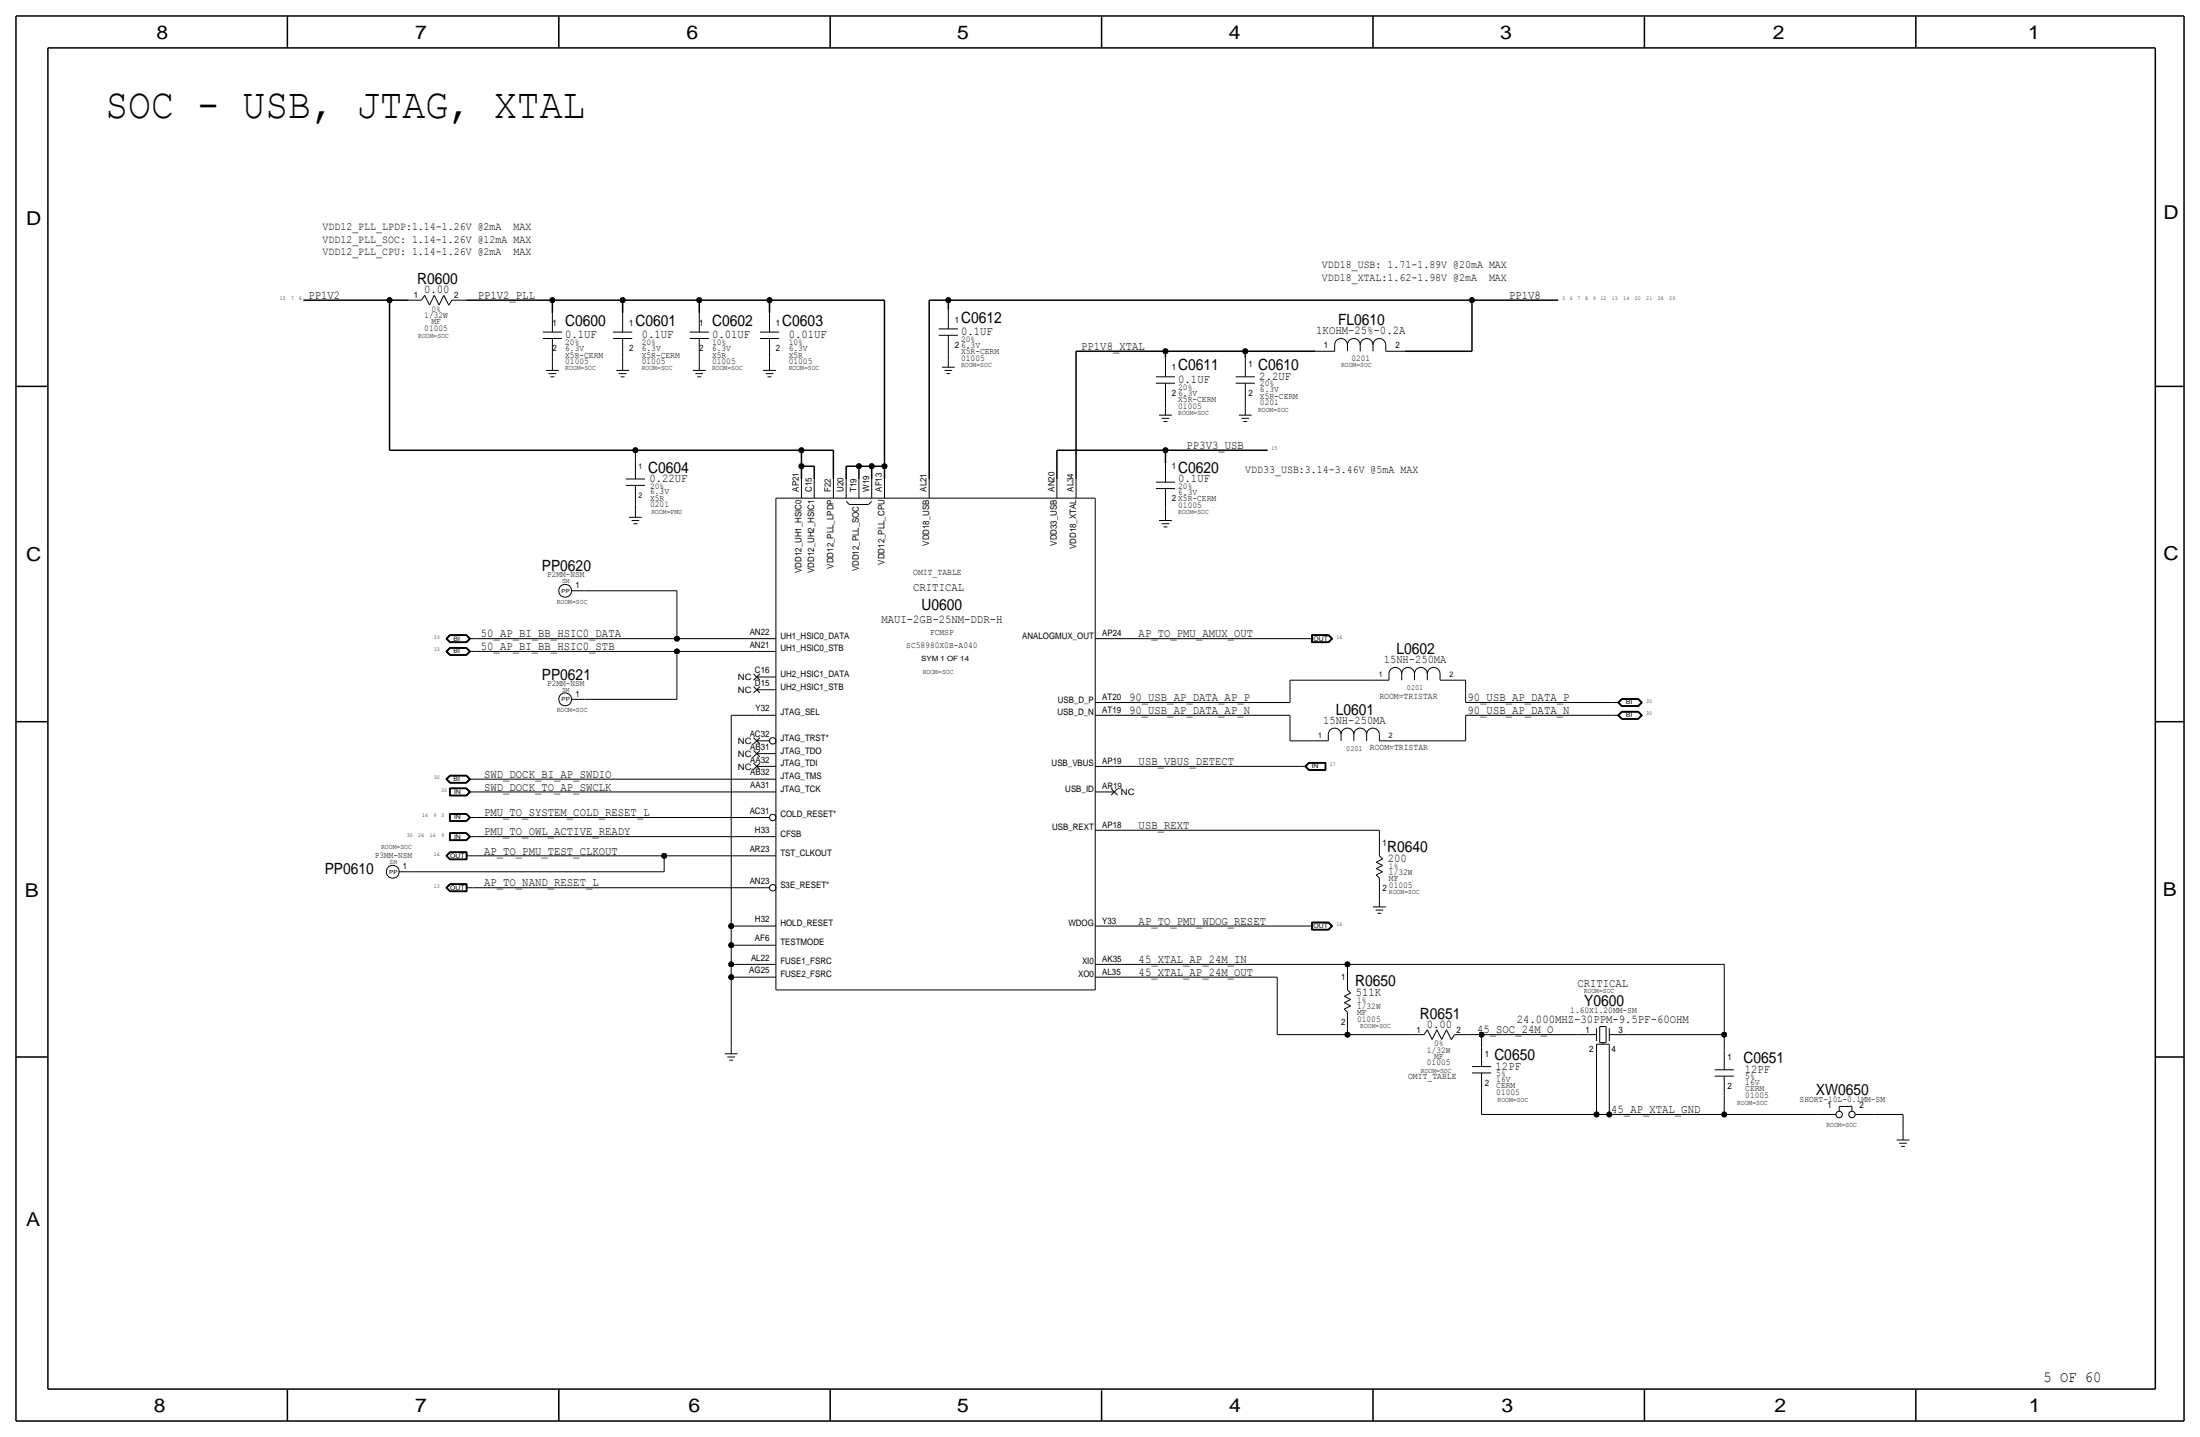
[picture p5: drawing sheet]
<svg xmlns="http://www.w3.org/2000/svg" width="875mm" height="572mm" viewBox="0 0 875 572" stroke-linecap="round" stroke-linejoin="round" font-family="sans-serif">
<g fill="none" stroke="#000" stroke-width=".4">
<path d="M162.6 119.4h5zM168.9 117.5l1.9 3.8zM168.9 117.4l-1.3 2zM172.7 117.4l-1.9 3.9zM172.7 117.5l2 3.8zM176.5 117.4l-1.8 3.9zM176.5 117.5l2 3.8zM179.7 119.4h5.7zM179.7 119.4l-1.2 2zM215.9 134.6h7.6zM215.9 132.1h7.6zM219.7 124.5v7.6z"/>
<path d="M219.7 134.6v7.6zM243.8 134.6h7.7zM243.8 132.1h7.7zM247.6 124.5v7.6zM247.6 134.6v7.6zM274.3 132.1h7.6zM274.3 134.6h7.6zM278.1 124.5v7.6zM278.1 134.6v7.6zM302.3 132.1h7.6zM302.3 134.6h7.6zM306.1 124.5v7.6z"/>
<path d="M306.1 134.6v7.6zM373.4 133.4h7.6zM373.4 130.8h7.6zM377.2 123.2v7.6zM377.2 133.3v7.7zM523.2 139.7h7.7zM530.9 137.2a2.54 2.54 0 0 1 2.5-2.6 2.54 2.54 0 0 1 2.5 2.6 2.54 2.54 0 0 1 2.6-2.6 2.54 2.54 0 0 1 2.5 2.6 2.54 2.54 0 0 1 2.6-2.6 2.54 2.54 0 0 1 2.5 2.6 2.54 2.54 0 0 1 2.5-2.6 2.54 2.54 0 0 1 2.6 2.6M530.9 137.2v2.5zM535.9 137.2v2.5zM541 137.2v2.5zM546.1 137.2v2.5zM551.2 139.7h7.6z"/>
<path d="M551.2 137.2v2.5zM217.2 147.3h5zM218.2 148.6h3zM218.9 149.9h1.6zM219.7 142.2v2.6zM219.7 144.8v2.5zM245.1 147.3h5.1zM246.1 148.6h3.1zM246.9 149.9h1.5zM247.6 142.2v2.6zM247.6 144.8v2.5zM275.6 147.3h5.1z"/>
<path d="M276.6 148.6h3.1zM277.4 149.9h1.5zM278.1 142.2v2.6zM278.1 144.8v2.5zM303.5 147.3h5.1zM304.5 148.6h3.1zM305.3 149.9h1.5zM306.1 142.2v2.6zM306.1 144.8v2.5zM374.7 146.1h5zM375.7 147.3h3zM376.4 148.6h1.6z"/>
<path d="M377.2 141v2.5zM377.2 143.5v2.6zM459.7 149.9h7.7zM459.7 152.4h7.7zM463.5 142.2v7.7zM463.5 152.4v7.6zM491.5 149.9h7.6zM491.5 152.4h7.6zM495.3 142.2v7.7zM495.3 152.4v7.6zM252.7 179.1v3.8zM461 165.1h5.1z"/>
<path d="M462 166.4h3.1zM462.8 167.6h1.5zM463.5 160v2.6zM463.5 162.6v2.5zM492.8 165.1h5zM493.8 166.4h3zM494.5 167.6h1.6zM495.3 160v2.6zM495.3 162.6v2.5zM248.9 190.5h7.6zM248.9 193h7.6zM252.7 182.9v7.6z"/>
<path d="M252.7 193v7.7zM308.6 198.1v195.6zM308.6 198.1h127zM318.8 190.5v7.6zM323.8 190.5v7.6zM331.5 190.5v7.6zM336.5 199.4l1.3 1.3zM336.5 190.5v7.6zM341.6 190.5v7.6zM346.7 190.5v7.6zM351.8 190.5v7.6zM369.6 190.5v7.6z"/>
<path d="M420.4 190.5v7.6zM428 190.5v7.6zM435.6 198.1v195.6zM459.7 191.8h7.7zM459.7 194.3h7.7zM463.5 184.2v7.6zM463.5 194.3v7.6zM250.2 205.7h5.1zM251.2 207h3.1zM252 208.3h1.5zM252.7 200.7v2.5zM252.7 203.2v2.5z"/>
<path d="M337.8 200.7h7.6zM345.4 200.7l1.3-1.3zM461 207h5.1zM462 208.3h3.1zM462.8 209.6h1.5zM463.5 201.9v2.6zM463.5 204.5v2.5zM227.3 235h5.1zM232.4 235h36.8zM269.2 235v19zM177.3 254l1.6 1.6zM177.3 259.1l1.6 1.6z"/>
<path d="M177.3 254l1.6-1.6zM177.3 259.1l1.6-1.6zM177.5 254l1.5-1.5zM177.5 254l1.5 1.5zM177.5 259.1l1.5 1.5zM177.6 254l1.4-1.4zM177.6 254l1.4 1.4zM177.6 259.1l1.4 1.4zM177.8 254l1.3-1.3zM177.8 259.1l1.3-1.3zM177.8 254l1.3 1.3zM177.8 259.1l1.3 1.3z"/>
<path d="M178.9 252.4h6.7zM178.9 257.5h6.7zM178.9 255.6h6.7zM179 257.6l-1.5 1.5zM179 252.5h6.5zM179 257.6h6.5zM179 255.5h6.5zM179 257.7l-1.4 1.4zM179 255.4h6.5zM179 252.6h6.5zM179 257.7h6.5zM179.1 252.7h6.3z"/>
<path d="M179.1 257.8h6.3zM179.1 255.3h6.3zM185.4 255.3l1.3-1.3zM185.4 252.7l1.3 1.3zM185.4 257.8l1.3 1.3zM185.5 255.4l1.3-1.4zM185.5 252.6l1.3 1.4zM185.5 257.7l1.3 1.4zM185.5 255.5l1.5-1.5zM185.5 252.5l1.5 1.5zM185.5 257.6l1.5 1.5zM185.6 252.4l1.5 1.6z"/>
<path d="M185.6 257.5l1.5 1.6zM185.6 255.6l1.5-1.6zM186.7 254h2.5zM186.7 259.1h2.5zM186.8 259.1l-1.3 1.4zM189.2 259.1h80zM189.2 254h80zM269.2 259.1v19zM269.2 259.1h31.8zM269.2 254h31.8zM301 254h7.6zM301 259.1h7.6z"/>
<path d="M435.6 254h7.6zM443.2 254h76.2zM519.4 254h2.6zM521.7 252.4h6.8zM521.7 255.6h6.8zM521.7 252.4v3.2zM521.8 252.5v3zM521.8 255.5h6.6zM521.8 252.5h6.6zM521.9 252.6h6.5zM521.9 252.6v2.8zM521.9 255.4h6.5z"/>
<path d="M522 252.7h6.3zM522 252.7v2.6zM522 255.3h6.3zM528.3 252.7l1.3 1.3zM528.3 255.3l1.3-1.3zM528.4 255.4l1.3-1.4zM528.4 252.6l1.3 1.4zM528.4 252.5l1.5 1.5zM528.4 255.5l1.5-1.5zM528.5 255.6l1.5-1.6zM528.5 252.4l1.5 1.6zM178.9 260.7h6.7z"/>
<path d="M179 260.6h6.5zM179 260.5h6.5zM179.1 260.4h6.3zM185.4 260.4l1.3-1.3zM185.5 260.6l1.5-1.5zM185.6 260.7l1.5-1.6zM227.3 278.1h5.1zM232.4 278.1h36.8zM299.7 270.5l2.6-2.5zM299.7 268l2.6 2.5zM299.7 275.6l2.6-2.5zM299.7 273.1l2.6 2.5z"/>
<path d="M301 269.2h7.6zM301 274.3h7.6zM435.6 279.4h7.6zM443.2 279.4h69.9zM513.1 270.5v8.9zM513.1 270.5h31.7zM544.8 270.5h7.7zM552.4 268v2.5zM552.5 268a2.54 2.54 0 0 1 2.5-2.6 2.54 2.54 0 0 1 2.5 2.6 2.54 2.54 0 0 1 2.6-2.6 2.54 2.54 0 0 1 2.5 2.6 2.54 2.54 0 0 1 2.5-2.6 2.54 2.54 0 0 1 2.6 2.6 2.54 2.54 0 0 1 2.5-2.6 2.54 2.54 0 0 1 2.6 2.6M557.5 268v2.5zM562.6 268v2.5zM567.7 268v2.5z"/>
<path d="M572.8 270.5h7.6zM572.8 268v2.5zM580.4 270.5h2.5zM582.9 279.4h58.4zM582.9 270.5v8.9zM641.3 279.4h2.6zM643.4 279.4l1.6 1.6zM643.6 279.4l1.5 1.5zM643.6 279.4l1.5-1.5zM643.7 279.4l1.4 1.4zM643.9 279.4l1.3-1.3zM643.9 279.4l1.3 1.3z"/>
<path d="M645 277.8l-1.6 1.6zM645 277.8h6.7zM645.1 277.9h6.5zM645.1 278h6.5zM645.1 278l-1.4 1.4zM645.2 278.1h6.3zM651.5 278.1l1.3 1.3zM651.6 278l1.3 1.4zM651.6 277.9l1.5 1.5zM651.7 277.8l1.5 1.6zM652.9 279.4l-1.3 1.4zM290.8 284.5h10.2z"/>
<path d="M290.8 284.5v83.8zM299.7 298.5l2.6 2.5zM299.7 295.9l2.6-2.5zM299.7 293.4l2.6 2.5zM301 294.6h5zM301 299.7h7.6zM301 284.5h7.6zM435.6 284.5h7.6zM443.2 284.5h69.9zM513.1 294.6h7.6zM513.1 284.5v10.1zM520.7 294.6h7.6z"/>
<path d="M528.3 292.1v2.5zM528.3 292.1a2.54 2.54 0 0 1 2.6-2.5 2.54 2.54 0 0 1 2.5 2.5 2.54 2.54 0 0 1 2.5-2.5 2.54 2.54 0 0 1 2.6 2.5 2.54 2.54 0 0 1 2.5-2.5 2.54 2.54 0 0 1 2.6 2.5 2.54 2.54 0 0 1 2.5-2.5 2.54 2.54 0 0 1 2.5 2.5M533.4 292.1v2.5zM538.5 292.1v2.5zM543.6 292.1v2.5zM548.6 292.1v2.5zM548.6 294.6h7.7zM556.3 294.6h26.6zM582.9 284.5h58.4zM582.9 284.5v10.1zM641.3 284.5h2.6zM643.4 284.5l1.6 1.6z"/>
<path d="M643.6 284.5l1.5 1.5zM643.6 284.5l1.5-1.5zM643.7 284.5l1.4 1.4zM643.9 284.5l1.3-1.3zM643.9 284.5l1.3 1.3zM645 282.9l-1.6 1.6zM645 282.9h6.7zM645 286.1h6.7zM645 281h6.7zM645.1 286h6.5zM645.1 280.9h6.5zM645.1 283h6.5z"/>
<path d="M645.1 283.1h6.5zM645.1 283.1l-1.4 1.4zM645.1 285.9h6.5zM645.1 280.8h6.5zM645.2 283.2h6.3zM645.2 285.8h6.3zM645.2 280.7h6.3zM651.5 283.2l1.3 1.3zM651.5 285.8l1.3-1.3zM651.5 280.7l1.3-1.3zM651.6 285.9l1.3-1.4zM651.6 283.1l1.3 1.4z"/>
<path d="M651.6 283l1.5 1.5zM651.6 286l1.5-1.5zM651.6 280.9l1.5-1.5zM651.7 281l1.5-1.6zM651.7 282.9l1.5 1.6zM653.2 284.5l-1.5 1.6zM177.3 309.9l1.6 1.6zM177.3 309.9l1.6-1.6zM177.5 309.9l1.5 1.5zM177.6 309.9l1.4 1.4zM177.8 309.9l1.3-1.3zM177.8 309.9l1.3 1.3z"/>
<path d="M178.8 313.4h6.8zM178.8 313.4v3.1zM178.8 316.5h6.8zM178.9 313.5v2.9zM178.9 316.4h6.6zM178.9 313.5h6.6zM178.9 308.3h6.7zM178.9 311.5h6.7zM179 308.4l-1.5 1.5zM179 308.4h6.5zM179 313.6v2.7zM179 316.3h6.5z"/>
<path d="M179 311.4h6.5zM179 313.6h6.5zM179 308.5l-1.4 1.4zM179 311.3h6.5zM179 308.5h6.5zM179.1 313.7h6.3zM179.1 308.6h6.3zM179.1 313.7v2.5zM179.1 316.2h6.3zM179.1 311.2h6.3zM185.4 316.2l1.3-1.2zM185.4 311.2l1.3-1.3z"/>
<path d="M185.4 313.7l1.3 1.3zM185.4 308.6l1.3 1.3zM185.5 316.3l1.3-1.3zM185.5 313.6l1.3 1.4zM185.5 308.5l1.3 1.4zM185.5 311.4l1.5-1.5zM185.5 313.5l1.5 1.5zM185.5 308.4l1.5 1.5zM185.6 313.4l1.5 1.6zM185.6 308.3l1.5 1.6zM185.6 316.5l1.5-1.5zM185.6 311.5l1.5-1.6z"/>
<path d="M186.7 315h2.5zM186.7 309.9h2.5zM186.8 309.9l-1.3 1.4zM187 315l-1.5 1.4zM189.2 315h111.8zM189.2 309.9h111.8zM299.7 306.1l2.6-2.6zM299.7 303.5l2.6 2.6zM299.7 301l2.6-2.5zM301 315h7.6zM301 309.9h7.6zM301 304.8h7.6z"/>
<path d="M435.6 315h7.6zM435.6 304.8h7.6zM442 316.2l2.5-2.5zM442 313.7l2.5 2.5zM443.2 304.8h73.7zM516.9 304.8h2.5zM519 304.8l1.5 1.6zM519.1 304.8l1.5 1.5zM519.1 304.8l1.5-1.5zM519.3 304.8l1.3-1.4zM519.3 304.8l1.4 1.4zM519.4 304.8l1.3 1.3z"/>
<path d="M519.4 304.8l1.3-1.3zM520.5 303.2l-1.5 1.6zM520.5 306.4h6.9zM520.5 303.2h6.9zM520.6 303.3h6.7zM520.6 306.3h6.7zM520.6 306.2h6.6zM520.7 303.4h6.5zM520.7 303.5h6.3zM520.7 306.1h6.3zM527 303.5v2.6zM527.2 303.4v2.8z"/>
<path d="M527.3 303.3v3zM527.4 303.2v3.2zM178.8 331.2h6.8zM178.8 323.5h6.8zM178.8 331.2v3.1zM178.8 334.3h6.8zM178.8 323.5v3.2zM178.8 326.7h6.8zM178.9 331.3v2.9zM178.9 334.2h6.6zM178.9 323.6v3zM178.9 326.6h6.6z"/>
<path d="M178.9 331.3h6.6zM178.9 323.6h6.6zM178.9 338.8h6.8zM179 338.9h6.6zM179 331.4v2.7zM179 334.1h6.5zM179 323.7v2.8zM179 326.5h6.5zM179 331.4h6.5zM179 323.7h6.5zM179 339h6.5zM179.1 331.5h6.3z"/>
<path d="M179.1 323.9h6.3zM179.1 339.1h6.3zM179.1 331.5v2.5zM179.1 334h6.3zM179.1 323.9v2.5zM179.1 326.4h6.3zM185.4 339.1v2.5zM185.4 334l1.3-1.3zM185.4 326.4l1.3-1.3zM185.4 331.5l1.3 1.2zM185.4 323.8l1.3 1.3zM185.5 334.1l1.3-1.4z"/>
<path d="M185.5 326.5l1.3-1.4zM185.5 331.4l1.3 1.3zM185.5 323.7l1.3 1.4zM185.5 339v2.7zM185.5 334.2l1.5-1.5zM185.5 326.6l1.5-1.5zM185.5 331.3l1.5 1.4zM185.5 323.6l1.5 1.5zM185.6 331.2l1.5 1.5zM185.6 323.5l1.5 1.6zM185.6 334.3l1.5-1.6zM185.6 326.7l1.5-1.6z"/>
<path d="M185.6 338.9v2.9zM185.7 338.8v3.1zM186.7 332.7h2.5zM186.7 325.1h2.5zM189.2 332.7h111.8zM189.2 325.1h111.8zM301 325.1h5zM301 332.7h7.6zM435.6 330.2h7.6zM443.2 330.2h105.4zM548.6 330.2v2.5zM548.6 332.7v7.7z"/>
<path d="M158.7 346.7h5.1zM163.8 346.7h100.4zM177.3 353.1l1.6 1.5zM177.3 340.4l1.6 1.5zM177.3 353.1l1.6-1.6zM177.3 340.4l1.6-1.6zM177.5 353.1l1.5-1.5zM177.5 340.4l1.5-1.5zM177.5 353.1l1.5 1.4zM177.5 340.4l1.5 1.4zM177.6 353.1l1.4-1.4zM177.6 340.4l1.4-1.4z"/>
<path d="M177.6 353.1l1.4 1.3zM177.6 340.4l1.4 1.3zM177.8 353.1l1.3-1.3zM177.8 340.4l1.3-1.3zM177.8 353.1l1.3 1.2zM177.8 340.4l1.3 1.2zM178.9 354.6h6.8zM178.9 341.9h6.8zM178.9 351.5h6.8zM179 351.6h6.6zM179 354.5h6.6zM179 341.8h6.6z"/>
<path d="M179 351.7h6.5zM179 354.4h6.5zM179 341.7h6.5zM179.1 354.3h6.3zM179.1 341.6h6.3zM179.1 351.8h6.3zM185.4 351.8v2.5zM185.4 353.1h2.6zM185.4 340.4h2.6zM185.5 351.7v2.7zM185.6 351.6v2.9zM185.7 351.5v3.1z"/>
<path d="M188 340.4h76.2zM188 353.1h113zM264.2 340.4v6.3zM264.2 340.4h36.8zM301 353.1h5.1zM301 340.4h7.6zM547.4 348l1.2 1.3zM547.4 345.4l2.5 1.3zM547.4 342.9l2.5 1.3zM547.4 342.9l2.5-1.3zM547.4 348l2.5-1.3zM547.4 345.4l2.5-1.2z"/>
<path d="M548.6 355.6v2.5zM548.6 349.2v6.4zM548.6 358.1v2.6zM548.6 340.4l1.3 1.2zM290.8 375.9h10.2zM290.8 368.3h10.2zM290.8 368.3v7.6zM290.8 375.9v7.6zM301 368.3h7.6zM301 375.9h7.6zM435.6 368.3h7.6zM443.2 368.3h76.2z"/>
<path d="M519.4 368.3h2.6zM521.7 366.7h6.8zM521.7 369.9h6.8zM521.7 366.7v3.2zM521.8 366.8v3zM521.8 369.8h6.6zM521.8 366.8h6.6zM521.9 366.9h6.5zM521.9 366.9v2.8zM521.9 369.7h6.5zM522 367h6.3zM522 367v2.6z"/>
<path d="M522 369.6h6.3zM528.3 367l1.3 1.3zM528.3 369.6l1.3-1.3zM528.4 369.7l1.3-1.4zM528.4 366.9l1.3 1.4zM528.4 366.8l1.5 1.5zM528.4 369.8l1.5-1.5zM528.5 369.9l1.5-1.6zM528.5 366.7l1.5 1.6zM546.1 360.7h5.1zM547.1 362h3.1zM547.9 363.2h1.5z"/>
<path d="M290.8 383.5h10.2zM290.8 388.6h10.2zM290.8 383.5v5.1zM290.8 388.6v28zM301 383.5h7.6zM301 388.6h7.6zM308.6 393.7h127zM435.6 388.6h7.6zM435.6 383.5h7.6zM443.2 388.6h64.8zM443.2 383.5h92.7zM508 388.6v22.9z"/>
<path d="M534.7 398.8l2.5 1.2zM534.7 396.2l2.5 1.3zM534.7 396.2l2.5-1.2zM534.7 398.8l2.5-1.3zM535.9 383.5v2.6zM535.9 386.1v7.6zM535.9 383.5h149.9zM535.9 393.7l1.3 1.3zM685.8 383.5v28zM288.3 419.1h5.1zM290.8 416.6v2.5zM508 411.5h27.9z"/>
<path d="M534.7 401.3l1.2 1.3zM534.7 401.3l2.5-1.2zM535.9 411.5h25.4zM535.9 408.9v2.6zM535.9 402.6v6.3zM561.3 411.5h5.1zM567.7 409.5l1.9 3.9zM567.7 409.5l-1.3 2zM571.5 409.5l-1.9 3.9zM571.5 409.5l1.9 3.9zM575.3 409.5l-1.9 3.9zM575.3 409.5l1.9 3.9z"/>
<path d="M578.5 411.5h5.7zM578.5 411.5l-1.3 2zM584.2 411.5h5.1zM589.3 411.5h38.1zM589.3 411.5v5.1zM589.3 416.6v7.6zM627.4 411.5h7.6zM635 419.1v24.1zM635 415.3v3.8zM635 408.9v5.1zM635 415.3h5.1zM636.3 408.3v6.4z"/>
<path d="M636.3 408.3h2.5zM636.3 414.7h2.5zM637.5 414.7v.6zM638.8 408.3v6.4zM640.1 411.5h7.6zM640.1 419.1v24.1zM640.1 415.3v3.8zM640.1 408.9v5.1zM647.7 411.5h38.1zM685.8 411.5v6.3zM685.8 417.8v7.6zM289.3 420.4h3.1z"/>
<path d="M290.1 421.6h1.5zM585.5 426.7h7.6zM585.5 424.2h7.6zM589.3 434.3v8.9zM589.3 426.7v7.6zM682 425.5h7.6zM682 428h7.6zM685.8 435.6v7.6zM685.8 428v7.6zM589.3 443.2h45.7zM635 443.2h5.1zM640.1 443.2h45.7z"/>
<path d="M685.8 443.2h36.8zM722.6 443.2h7.6zM731.5 440h5.1zM731.5 440v2zM736.6 440v2zM737.9 443.2h7.6zM745.5 443.2h11.4zM754.4 453.4h5.1zM755.4 454.7h3zM756.2 455.9h1.5zM756.9 443.2v7.7zM756.9 450.9v2.5z"/>
<circle cx="224.8" cy="235" r="2.56"/>
<circle cx="224.8" cy="278.2" r="2.56"/>
<circle cx="307.3" cy="294.7" r="1.28"/>
<circle cx="307.3" cy="325.1" r="1.28"/>
<circle cx="156.2" cy="346.7" r="2.56"/>
<circle cx="307.3" cy="353.1" r="1.28"/>
<circle cx="731.5" cy="443.2" r="1.28"/>
<circle cx="736.6" cy="443.2" r="1.28"/>
</g>
<g fill="none" stroke="#000" stroke-width=".6" stroke-linecap="butt">
<path d="M6.3 6.4v558.7zM6.4 6.4h862.3zM19 19.1h838.2zM19 19.1v533.4zM114.3 6.4v12.7zM222.2 6.4v12.7zM330.2 6.4v12.7zM438.1 6.4v12.7zM546.1 6.4v12.7zM654 6.4v12.7zM762 6.4v12.7zM857.2 19.1v533.4z"/>
<path d="M868.7 6.4v558.7zM120.6 119.4h34.3zM154.9 119.4v59.7zM154.9 119.4h7.7zM185.4 119.4h34.3zM219.7 119.4h27.9zM219.7 119.4v5.1zM247.6 119.4h30.5zM247.6 119.4v5.1zM278.1 119.4h28zM278.1 119.4v5.1zM306.1 119.4h45.7z"/>
<path d="M306.1 119.4v5.1zM351.8 119.4v66zM369.6 119.4h7.6zM369.6 119.4v71.1zM377.2 119.4h208.3zM377.2 119.4v3.8zM585.5 119.4v20.3zM585.5 119.4h34.3zM428 139.7h35.5zM428 139.7v50.8zM463.5 139.7h31.8zM463.5 139.7v2.5z"/>
<path d="M495.3 139.7v2.5zM495.3 139.7h27.9zM558.8 139.7h26.7zM6.3 153.7h12.7zM857.2 153.7h11.5zM154.9 179.1h97.8zM252.7 179.1h66.1zM318.8 179.1v6.3zM318.8 179.1h12.7zM331.5 179.1v11.4zM420.4 179.1v11.4zM420.4 179.1h43.1z"/>
<path d="M463.5 179.1h40.7zM463.5 179.1v5.1zM318.8 185.4v5.1zM318.8 185.4h5zM323.8 185.4v5.1zM336.5 185.4v5.1zM336.5 185.4h5.1zM341.6 185.4h5.1zM341.6 185.4v5.1zM346.7 185.4v5.1zM346.7 185.4h5.1zM351.8 185.4v5.1z"/>
<path d="M6.3 287h12.7zM857.2 287h11.5zM6.3 420.4h12.7zM857.2 420.4h11.5zM19 552.5h838.2zM114.3 552.4v12.7zM222.2 552.5v12.7zM330.2 552.5v12.7zM438.1 553v12.1zM546.1 552.5v12.7zM654 552.5v12.7zM762 552.5v12.7z"/>
<path d="M6.4 565.1h862.3z"/>
</g>
<g fill="#000" stroke="#000" stroke-width=".4">
<circle cx="154.9" cy="119.4" r="1.02"/>
<circle cx="219.7" cy="119.4" r="1.02"/>
<circle cx="247.7" cy="119.4" r="1.02"/>
<circle cx="278.1" cy="119.4" r="1.02"/>
<circle cx="306.1" cy="119.4" r="1.02"/>
<circle cx="377.2" cy="119.4" r="1.02"/>
<circle cx="585.5" cy="119.4" r="1.02"/>
<circle cx="463.6" cy="139.7" r="1.02"/>
<circle cx="495.3" cy="139.7" r="1.02"/>
<circle cx="252.7" cy="179.1" r="1.02"/>
<circle cx="318.8" cy="179.1" r="1.02"/>
<circle cx="463.6" cy="179.1" r="1.02"/>
<circle cx="318.8" cy="185.4" r="1.02"/>
<circle cx="341.6" cy="185.4" r="1.02"/>
<circle cx="346.7" cy="185.4" r="1.02"/>
<circle cx="351.8" cy="185.4" r="1.02"/>
<circle cx="269.2" cy="254" r="1.02"/>
<circle cx="269.2" cy="259.1" r="1.02"/>
<circle cx="264.2" cy="340.4" r="1.02"/>
<circle cx="290.8" cy="375.9" r="1.02"/>
<circle cx="290.8" cy="368.3" r="1.02"/>
<circle cx="290.8" cy="388.6" r="1.02"/>
<circle cx="290.8" cy="383.5" r="1.02"/>
<circle cx="535.9" cy="383.5" r="1.02"/>
<circle cx="535.9" cy="411.5" r="1.02"/>
<circle cx="589.3" cy="411.5" r="1.02"/>
<circle cx="685.8" cy="411.5" r="1.02"/>
<circle cx="635" cy="443.2" r="1.02"/>
<circle cx="640.1" cy="443.2" r="1.02"/>
<circle cx="685.8" cy="443.2" r="1.02"/>
</g>
<text font-size="17" x="41.9" y="47">SOC - USB, JTAG, XTAL</text>
<g font-size="7.6">
<text x="62.2" y="15.5">8</text>
<text x="165.1" y="15.5">7</text>
<text x="273" y="15.5">6</text>
<text x="380.7" y="15.5">5</text>
<text x="488.7" y="15.5">4</text>
<text x="596.6" y="15.5">3</text>
<text x="705.1" y="15.5">2</text>
<text x="806.7" y="15.5">1</text>
<text x="10.4" y="89.4">D</text>
<text x="860.5" y="87.1">D</text>
<text x="10.4" y="223.3">C</text>
<text x="860.6" y="222.8">C</text>
<text x="9.9" y="356.6">B</text>
<text x="860.3" y="356.4">B</text>
<text x="10.4" y="487.4">A</text>
<text x="61.2" y="561.6">8</text>
<text x="165.1" y="561.6">7</text>
<text x="273.8" y="561.6">6</text>
<text x="380.7" y="561.6">5</text>
<text x="488.9" y="561.6">4</text>
<text x="597.2" y="561.6">3</text>
<text x="705.9" y="561.6">2</text>
<text x="806.9" y="561.6">1</text>
</g>
<g font-size="6.2">
<text x="165.9" y="113">R0600</text>
<text x="224.8" y="129.5">C0600</text>
<text x="252.7" y="129.5">C0601</text>
<text x="283.2" y="129.5">C0602</text>
<text x="311.1" y="129.5">C0603</text>
<text x="382.3" y="128.3">C0612</text>
<text x="532.2" y="129.3">FL0610</text>
<text x="468.6" y="147.3">C0611</text>
<text x="500.4" y="147.3">C0610</text>
<text x="257.8" y="188">C0604</text>
<text x="468.6" y="188">C0620</text>
<text x="215.5" y="227.1">PP0620</text>
<text x="366.6" y="242.6">U0600</text>
<text x="555.5" y="260.1">L0602</text>
<text x="215.5" y="270.3">PP0621</text>
<text x="531.3" y="284.2">L0601</text>
<text x="551.7" y="338.8">R0640</text>
<text x="129.2" y="347.7">PP0610</text>
<text x="539" y="392.2">R0650</text>
<text x="630.1" y="400">Y0600</text>
<text x="564.7" y="405.1">R0651</text>
<text x="594.4" y="421.6">C0650</text>
<text x="693.4" y="422.9">C0651</text>
<text x="722.2" y="435.6">XW0650</text>
<text x="812.8" y="549.7">5 OF 60</text>
</g>
<g font-size="4.7">
<text x="122.7" y="118.9">PP1V2</text>
<text x="168.7" y="116.6">0.00</text>
<text x="190" y="118.9">PP1V2_PLL</text>
<text x="600.2" y="118.9">PP1V8</text>
<text x="224.8" y="134.6">0.1UF</text>
<text x="255.3" y="134.6">0.1UF</text>
<text x="283.2" y="134.6">0.01UF</text>
<text x="313.7" y="134.6">0.01UF</text>
<text x="382.3" y="133.4">0.1UF</text>
<text x="523.5" y="132.8">1KOHM-25%-0.2A</text>
<text x="430" y="139.2">PP1V8_XTAL</text>
<text x="468.6" y="152.4">0.1UF</text>
<text x="500.9" y="151.1">2.2UF</text>
<text x="471.9" y="178.6">PP3V3_USB</text>
<text x="258.3" y="191.8">0.22UF</text>
<text x="468.6" y="191.8">0.1UF</text>
<text x="363.2" y="235">CRITICAL</text>
<text x="350.6" y="247.7">MAUI-2GB-25NM-DDR-H</text>
<text x="191.3" y="253.5">50_AP_BI_BB_HSIC0_DATA</text>
<text x="452.9" y="253.5">AP_TO_PMU_AMUX_OUT</text>
<text x="191.3" y="258.6">50_AP_BI_BB_HSIC0_STB</text>
<text x="550.4" y="263.7">15NH-250MA</text>
<text x="449.1" y="278.9">90_USB_AP_DATA_AP_P</text>
<text x="583.7" y="278.9">90_USB_AP_DATA_P</text>
<text x="449.1" y="284">90_USB_AP_DATA_AP_N</text>
<text x="526.3" y="287.8">15NH-250MA</text>
<text x="583.7" y="284">90_USB_AP_DATA_N</text>
<text x="452.9" y="304.3">USB_VBUS_DETECT</text>
<text x="192.5" y="309.4">SWD_DOCK_BI_AP_SWDIO</text>
<text x="192.5" y="314.5">SWD_DOCK_TO_AP_SWCLK</text>
<text x="192.5" y="324.6">PMU_TO_SYSTEM_COLD_RESET_L</text>
<text x="452.9" y="329.7">USB_REXT</text>
<text x="192.5" y="332.2">PMU_TO_OWL_ACTIVE_READY</text>
<text x="192.5" y="339.9">AP_TO_PMU_TEST_CLKOUT</text>
<text x="551.9" y="342.6">200</text>
<text x="192.5" y="352.6">AP_TO_NAND_RESET_L</text>
<text x="452.9" y="367.8">AP_TO_PMU_WDOG_RESET</text>
<text x="452.9" y="383">45_XTAL_AP_24M_IN</text>
<text x="452.9" y="388.1">45_XTAL_AP_24M_OUT</text>
<text x="539.2" y="396">511K</text>
<text x="627.4" y="392.4">CRITICAL</text>
<text x="603.3" y="406.7">24.000MHZ-30PPM-9.5PF-60OHM</text>
<text x="567.4" y="408.7">0.00</text>
<text x="587.5" y="411">45_SOC_24M_O</text>
<text x="594.9" y="425.5">12PF</text>
<text x="693.9" y="426.7">12PF</text>
<text x="640.8" y="442.7">45_AP_XTAL_GND</text>
</g>
<g font-size="4.4">
<text x="128.3" y="91.4">VDD12_PLL_LPDP:1.14-1.26V @2mA</text>
<text x="204.2" y="91.4">MAX</text>
<text x="128.3" y="96.5">VDD12_PLL_SOC: 1.14-1.26V @12mA MAX</text>
<text x="128.3" y="101.6">VDD12_PLL_CPU: 1.14-1.26V @2mA</text>
<text x="204.2" y="101.6">MAX</text>
<text x="525.8" y="106.7">VDD18_USB: 1.71-1.89V @20mA MAX</text>
<text x="525.8" y="111.8">VDD18_XTAL:1.62-1.98V @2mA</text>
<text x="592.2" y="111.8">MAX</text>
<text x="495.3" y="188">VDD33_USB:3.14-3.46V @5mA MAX</text>
</g>
<g font-size="3.6">
<text x="363.2" y="228.6">OMIT_TABLE</text>
<text x="548.6" y="278.1">ROOM=TRISTAR</text>
<text x="544.8" y="298.5">ROOM=TRISTAR</text>
<text x="560.1" y="429.3">OMIT_TABLE</text>
</g>
<g font-size="3.5">
<text x="164.6" y="118.6">1</text>
<text x="180.6" y="118.6">2</text>
<text x="171.6" y="124">0%</text>
<text x="168.8" y="126.5">1/32W</text>
<text x="168.8" y="131.6">01005</text>
<text x="171.6" y="129">MF</text>
<text x="219.7" y="129.5">1</text>
<text x="250.2" y="129.5">1</text>
<text x="278.1" y="129.5">1</text>
<text x="308.6" y="129.5">1</text>
<text x="379.7" y="128.3">1</text>
<text x="224.8" y="137.2">20%</text>
<text x="255.3" y="137.2">20%</text>
<text x="283.2" y="137.2">10%</text>
<text x="313.7" y="137.2">10%</text>
<text x="382.3" y="135.9">20%</text>
<text x="219.7" y="139.7">2</text>
<text x="224.8" y="139.7">6.3V</text>
<text x="224.8" y="142.2">X5R-CERM</text>
<text x="250.2" y="139.7">2</text>
<text x="255.3" y="139.7">6.3V</text>
<text x="255.3" y="142.2">X5R-CERM</text>
<text x="278.1" y="139.7">2</text>
<text x="283.2" y="142.2">X5R</text>
<text x="283.2" y="139.7">6.3V</text>
<text x="308.6" y="139.7">2</text>
<text x="313.7" y="142.2">X5R</text>
<text x="313.7" y="139.7">6.3V</text>
<text x="379.7" y="138.4">2</text>
<text x="382.3" y="143.5">01005</text>
<text x="382.3" y="141">X5R-CERM</text>
<text x="382.3" y="138.4">6.3V</text>
<text x="526.6" y="138.4">1</text>
<text x="537.5" y="143.8">0201</text>
<text x="555" y="138.4">2</text>
<text x="224.8" y="144.8">01005</text>
<text x="255.3" y="144.8">01005</text>
<text x="283.2" y="144.8">01005</text>
<text x="313.7" y="144.8">01005</text>
<text x="466.1" y="147.3">1</text>
<text x="496.6" y="146.1">1</text>
<text x="468.6" y="154.9">20%</text>
<text x="501.1" y="156">6.3V</text>
<text x="501.1" y="153.7">20%</text>
<text x="466.1" y="157.5">2</text>
<text x="468.6" y="160">X5R-CERM</text>
<text x="468.6" y="157.5">6.3V</text>
<text x="496.6" y="157.5">2</text>
<text x="501.1" y="158.5">X5R-CERM</text>
<text x="501.1" y="161">0201</text>
<text x="468.6" y="162.6">01005</text>
<text x="466.1" y="186.7">1</text>
<text x="258.6" y="194.3">20%</text>
<text x="258.6" y="196.6">6.3V</text>
<text x="317.8" y="195.6" transform="rotate(-90 317.8 195.6)">AP21</text>
<text x="322.8" y="195.6" transform="rotate(-90 322.8 195.6)">C15</text>
<text x="330.5" y="195.6" transform="rotate(-90 330.5 195.6)">F22</text>
<text x="335.5" y="195.6" transform="rotate(-90 335.5 195.6)">U20</text>
<text x="340.6" y="195.6" transform="rotate(-90 340.6 195.6)">T19</text>
<text x="345.7" y="195.6" transform="rotate(-90 345.7 195.6)">W19</text>
<text x="350.8" y="195.6" transform="rotate(-90 350.8 195.6)">AF13</text>
<text x="368.6" y="195.6" transform="rotate(-90 368.6 195.6)">AL21</text>
<text x="419.4" y="195.6" transform="rotate(-90 419.4 195.6)">AN20</text>
<text x="427" y="195.6" transform="rotate(-90 427 195.6)">AL34</text>
<text x="468.6" y="196.9">6.3V</text>
<text x="468.6" y="194.3">20%</text>
<text x="258.6" y="201.7">0201</text>
<text x="258.6" y="199.1">X5R</text>
<text x="466.1" y="199.4">2 X5R-CERM</text>
<text x="468.6" y="201.9">01005</text>
<text x="369.6" y="217" transform="rotate(-90 369.6 217)">VDD18_USB</text>
<text x="420.4" y="217" transform="rotate(-90 420.4 217)">VDD33_USB</text>
<text x="428" y="218.4" transform="rotate(-90 428 218.4)">VDD18_XTAL</text>
<text x="318.8" y="227.9" transform="rotate(-90 318.8 227.9)">VDD12_UH1_HSIC0</text>
<text x="323.9" y="227.9" transform="rotate(-90 323.9 227.9)">VDD12_UH2_HSIC1</text>
<text x="331.5" y="226.1" transform="rotate(-90 331.5 226.1)">VDD12_PLL_LPDP</text>
<text x="341.6" y="227.3" transform="rotate(-90 341.6 227.3)">VDD12_PLL_SOC</text>
<text x="351.8" y="224.5" transform="rotate(-90 351.8 224.5)">VDD12_PLL_CPU</text>
<text x="217.6" y="229.6">P2MM-NSM</text>
<text x="228.9" y="233.9">1</text>
<text x="298.2" y="252.5">AN22</text>
<text x="298.2" y="257.6">AN21</text>
<text x="310.4" y="254">UH1_HSIC0_DATA</text>
<text x="360.5" y="257.8">SC58980X0B-A040</text>
<text x="369.9" y="252.7">FCMSP</text>
<text x="406.6" y="254">ANALOGMUX_OUT</text>
<text x="438.4" y="253">AP24</text>
<text x="310.4" y="259.1">UH1_HSIC0_STB</text>
<text x="300.3" y="267.7">C16</text>
<text x="310.4" y="269.2">UH2_HSIC1_DATA</text>
<text x="217.6" y="272.8">P2MM-NSM</text>
<text x="293.4" y="270.5">NC</text>
<text x="293.4" y="275.6">NC</text>
<text x="300.3" y="272.8">D15</text>
<text x="310.4" y="274.3">UH2_HSIC1_STB</text>
<text x="228.9" y="277.1">1</text>
<text x="420.7" y="279.4">USB_D_P</text>
<text x="438.4" y="278.4">AT20</text>
<text x="300.5" y="283">Y32</text>
<text x="310.4" y="284.5">JTAG_SEL</text>
<text x="420.6" y="284.5">USB_D_N</text>
<text x="438.4" y="283.5">AT19</text>
<text x="298.2" y="293.1">AC32</text>
<text x="293.4" y="295.9">NC</text>
<text x="298.4" y="298.2">AB31</text>
<text x="310.4" y="294.6">JTAG_TRST*</text>
<text x="310.4" y="299.7">JTAG_TDO</text>
<text x="293.4" y="301">NC</text>
<text x="298.4" y="303.3">AA32</text>
<text x="310.4" y="304.8">JTAG_TDI</text>
<text x="418.3" y="304.8">USB_VBUS</text>
<text x="438.4" y="303.8">AP19</text>
<text x="293.4" y="306.1">NC</text>
<text x="298.4" y="308.4">AB32</text>
<text x="310.4" y="309.9">JTAG_TMS</text>
<text x="298.4" y="313.4">AA31</text>
<text x="310.4" y="315">JTAG_TCK</text>
<text x="423.7" y="315">USB_ID</text>
<text x="438.4" y="313.9">AR19</text>
<text x="445.8" y="316.2">NC</text>
<text x="298.2" y="323.6">AC31</text>
<text x="310.4" y="325.1">COLD_RESET*</text>
<text x="438.4" y="329.2">AP18</text>
<text x="300.3" y="331.2">H33</text>
<text x="310.4" y="332.7">CFSB</text>
<text x="418.5" y="330.2">USB_REXT</text>
<text x="149.1" y="341.4">P3MM-NSM</text>
<text x="298.2" y="338.8">AR23</text>
<text x="310.4" y="340.4">TST_CLKOUT</text>
<text x="549.9" y="336.6">1</text>
<text x="160.3" y="345.7">1</text>
<text x="552.4" y="345.4">1%</text>
<text x="552.4" y="348">1/32W</text>
<text x="298.2" y="351.5">AN23</text>
<text x="310.4" y="353.1">S3E_RESET*</text>
<text x="552.4" y="350.5">MF</text>
<text x="552.4" y="353.1">01005</text>
<text x="549.9" y="354.3">2</text>
<text x="300.3" y="366.8">H32</text>
<text x="310.4" y="368.3">HOLD_RESET</text>
<text x="424.9" y="368.3">WDOG</text>
<text x="438.4" y="367.3">Y33</text>
<text x="300.3" y="374.4">AF6</text>
<text x="310.4" y="375.9">TESTMODE</text>
<text x="298.7" y="382">AL22</text>
<text x="310.4" y="383.5">FUSE1_FSRC</text>
<text x="430.4" y="383.5">XI0</text>
<text x="438.4" y="382.5">AK35</text>
<text x="298" y="387.1">AG25</text>
<text x="310.4" y="388.6">FUSE2_FSRC</text>
<text x="428.8" y="388.6">XO0</text>
<text x="438.4" y="387.6">AL35</text>
<text x="533.4" y="389.9">1</text>
<text x="539.8" y="398.8">1%</text>
<text x="539.8" y="401.3">1/32W</text>
<text x="533.4" y="407.7">2</text>
<text x="539.8" y="403.9">MF</text>
<text x="539.8" y="406.4">01005</text>
<text x="624.6" y="402.8">1.60X1.20MM-SM</text>
<text x="563.4" y="410.7">1</text>
<text x="579.4" y="410.7">2</text>
<text x="630.6" y="410.7">1</text>
<text x="643.8" y="410.7">3</text>
<text x="567.5" y="418.6">1/32W</text>
<text x="570.4" y="416.1">0%</text>
<text x="632.1" y="418.3">2</text>
<text x="641" y="418.3">4</text>
<text x="567.5" y="423.7">01005</text>
<text x="570.4" y="421.1">MF</text>
<text x="590.5" y="420.4">1</text>
<text x="687.1" y="421.6">1</text>
<text x="590.5" y="431.8">2</text>
<text x="595.1" y="430.3">16V</text>
<text x="595.1" y="428">5%</text>
<text x="694.2" y="431.5">16V</text>
<text x="694.2" y="429.3">5%</text>
<text x="595.1" y="432.8">CERM</text>
<text x="595.1" y="435.4">01005</text>
<text x="687.1" y="433.1">2</text>
<text x="694.2" y="436.6">01005</text>
<text x="694.2" y="434.1">CERM</text>
<text x="715.8" y="438.1">SHORT-10L-0.1MM-SM</text>
<text x="726.8" y="440.7">1</text>
<text x="739.5" y="440.7">2</text>
</g>
<g font-size="3.1">
<text x="254" y="186.7">1</text>
<text x="254" y="198.1">2</text>
<text x="548.4" y="269.2">1</text>
<text x="576.6" y="269.2">2</text>
<text x="559.6" y="274.6">0201</text>
<text x="524.3" y="293.4">1</text>
<text x="552.5" y="293.4">2</text>
<text x="535.4" y="298.7">0201</text>
</g>
<g font-size="2.9">
<text x="166.4" y="134.6">ROOM=SOC</text>
<text x="224.8" y="147.3">ROOM=SOC</text>
<text x="255.3" y="147.3">ROOM=SOC</text>
<text x="283.2" y="147.3">ROOM=SOC</text>
<text x="313.7" y="147.3">ROOM=SOC</text>
<text x="382.3" y="146">ROOM=SOC</text>
<text x="533.4" y="146">ROOM=SOC</text>
<text x="468.6" y="165.1">ROOM=SOC</text>
<text x="500.4" y="163.8">ROOM=SOC</text>
<text x="259.1" y="204.5">ROOM=PMU</text>
<text x="468.6" y="204.5">ROOM=SOC</text>
<text x="221.4" y="240">ROOM=SOC</text>
<text x="366.4" y="262.9">SYM 1 OF 14</text>
<text x="367" y="268">ROOM=SOC</text>
<text x="221.4" y="283.2">ROOM=SOC</text>
<text x="151.6" y="337.8">ROOM=SOC</text>
<text x="552.4" y="355.6">ROOM=SOC</text>
<text x="629.9" y="395">ROOM=SOC</text>
<text x="541" y="408.9">ROOM=SOC</text>
<text x="565.2" y="426.7">ROOM=SOC</text>
<text x="595.6" y="438.2">ROOM=SOC</text>
<text x="690.9" y="439.4">ROOM=SOC</text>
<text x="726.4" y="448.3">ROOM=SOC</text>
</g>
<g font-size="2.8">
<text x="223.6" y="231.9">SM</text>
<text x="223.6" y="275.1">SM</text>
<text x="155" y="343.7">SM</text>
</g>
<g font-size="2.5">
<text x="180.3" y="254.8">BI</text>
<text x="522.5" y="254.8">OUT</text>
<text x="180.3" y="259.8">BI</text>
<text x="646.7" y="280.2">BI</text>
<text x="646.7" y="285.2">BI</text>
<text x="521.7" y="305.6">IN</text>
<text x="180.3" y="310.6">BI</text>
<text x="180.6" y="315.7">IN</text>
<text x="180.6" y="325.9">IN</text>
<text x="180.6" y="333.5">IN</text>
<text x="179.1" y="341.1">OUT</text>
<text x="179.1" y="353.8">OUT</text>
<text x="522.5" y="369.1">OUT</text>
</g>
<g font-size="2.3">
<text x="111.3" y="119.4">15</text>
<text x="115.9" y="119.4">7</text>
<text x="118.9" y="119.4">6</text>
<text x="621.3" y="119.4">3</text>
<text x="624.3" y="119.4">6</text>
<text x="627.4" y="119.4">7</text>
<text x="630.4" y="119.4">8</text>
<text x="633.5" y="119.4">9</text>
<text x="636.5" y="119.4">12</text>
<text x="641.1" y="119.4">13</text>
<text x="645.7" y="119.4">14</text>
<text x="650.2" y="119.4">20</text>
<text x="654.8" y="119.4">21</text>
<text x="659.4" y="119.4">28</text>
<text x="664" y="119.4">29</text>
<text x="505.7" y="179.1">15</text>
<text x="223.4" y="235.7">PP</text>
<text x="172.5" y="254">33</text>
<text x="531.6" y="254">16</text>
<text x="172.5" y="259.1">33</text>
<text x="223.4" y="278.9">PP</text>
<text x="654.8" y="279.4">30</text>
<text x="654.8" y="284.5">30</text>
<text x="528.9" y="304.8">17</text>
<text x="172.5" y="309.9">30</text>
<text x="175.5" y="315">30</text>
<text x="167.9" y="325.1">16</text>
<text x="172.5" y="325.1">9</text>
<text x="175.5" y="325.1">3</text>
<text x="161.8" y="332.7">30</text>
<text x="166.4" y="332.7">26</text>
<text x="170.9" y="332.7">16</text>
<text x="175.5" y="332.7">9</text>
<text x="172.5" y="340.4">16</text>
<text x="154.8" y="347.5">PP</text>
<text x="172.5" y="353.1">13</text>
<text x="531.6" y="368.3">16</text>
</g>
</svg>
